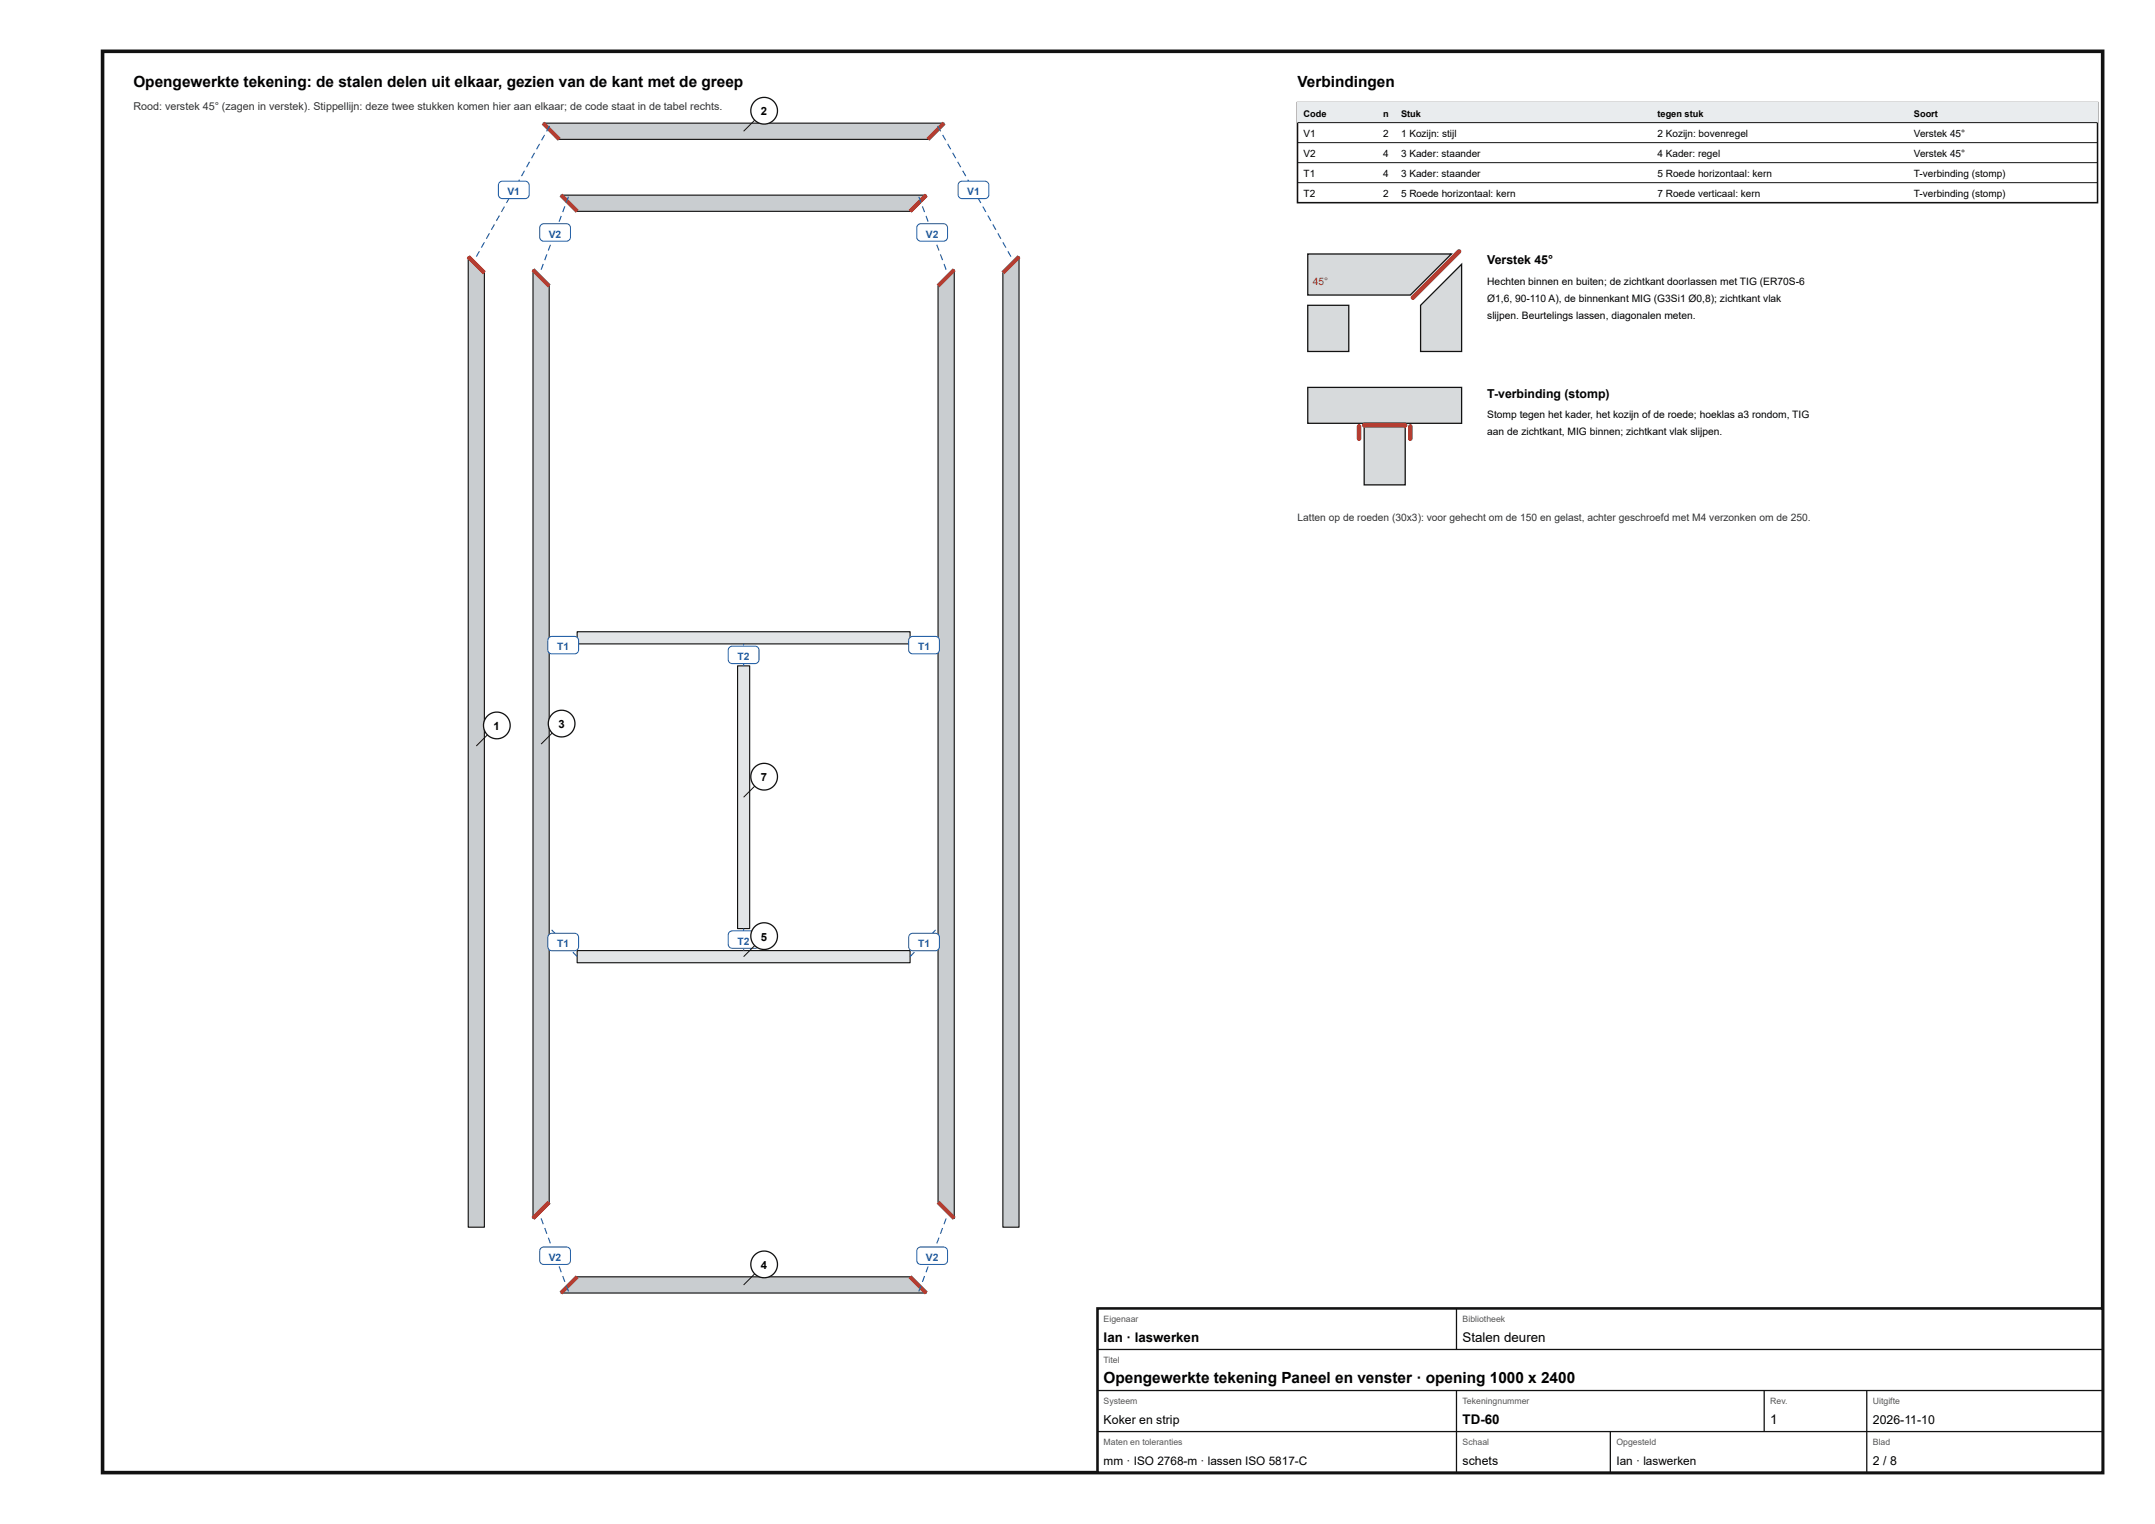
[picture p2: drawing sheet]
<svg xmlns="http://www.w3.org/2000/svg" width="420mm" height="297mm" viewBox="0 0 420 297" stroke-linecap="round" stroke-linejoin="round" font-family="sans-serif">
<path d="M20 10h390v277h-390z" fill="none" stroke="#111" stroke-width=".7" stroke-linecap="butt"/>
<path d="M91.3 50l3.1 3.2v186h-3.1z" fill="#c9cdd0"/>
<path d="M91.3 50l3.1 3.2v186h-3.1z" fill="none" stroke="#111" stroke-width=".22"/>
<path d="M91.3 50l3.1 3.2" fill="none" stroke="#c0392b" stroke-width=".8" stroke-linecap="butt"/>
<path d="M198.7 50v189.2h-3.2v-186z" fill="#c9cdd0"/>
<path d="M198.7 50v189.2h-3.2v-186z" fill="none" stroke="#111" stroke-width=".22"/>
<path d="M198.7 50l-3.2 3.2" fill="none" stroke="#c0392b" stroke-width=".8" stroke-linecap="butt"/>
<path d="M105.9 24h78.2l-3.2 3.2h-71.8z" fill="#c9cdd0"/>
<path d="M105.9 24h78.2l-3.2 3.2h-71.8z" fill="none" stroke="#111" stroke-width=".22"/>
<path d="M105.9 24l3.2 3.2M184.1 24l-3.2 3.2" fill="none" stroke="#c0392b" stroke-width=".8" stroke-linecap="butt"/>
<path d="M103.9 52.6l3.2 3.1v178.6l-3.2 3.2z" fill="#c9cdd0"/>
<path d="M103.9 52.6l3.2 3.1v178.6l-3.2 3.2z" fill="none" stroke="#111" stroke-width=".22"/>
<path d="M103.9 52.6l3.2 3.1M107.1 234.3l-3.2 3.2" fill="none" stroke="#c0392b" stroke-width=".8" stroke-linecap="butt"/>
<path d="M182.9 55.7l3.2-3.1v184.9l-3.2-3.2z" fill="#c9cdd0"/>
<path d="M182.9 55.7l3.2-3.1v184.9l-3.2-3.2z" fill="none" stroke="#111" stroke-width=".22"/>
<path d="M186.1 52.6l-3.2 3.1M182.9 234.3l3.2 3.2" fill="none" stroke="#c0392b" stroke-width=".8" stroke-linecap="butt"/>
<path d="M109.4 252l3.1-3.2h65l3.1 3.2z" fill="#c9cdd0"/>
<path d="M109.4 252l3.1-3.2h65l3.1 3.2z" fill="none" stroke="#111" stroke-width=".22"/>
<path d="M112.5 248.8l-3.1 3.2M177.5 248.8l3.1 3.2" fill="none" stroke="#c0392b" stroke-width=".8" stroke-linecap="butt"/>
<path d="M109.4 38h71.2l-3.1 3.2h-65z" fill="#c9cdd0"/>
<path d="M109.4 38h71.2l-3.1 3.2h-65z" fill="none" stroke="#111" stroke-width=".22"/>
<path d="M109.4 38l3.1 3.2M180.6 38l-3.1 3.2" fill="none" stroke="#c0392b" stroke-width=".8" stroke-linecap="butt"/>
<path d="M112.5 185.3h65v2.3h-65z" fill="#e2e5e7"/>
<path d="M112.5 185.3h65v2.3h-65z" fill="none" stroke="#111" stroke-width=".22"/>
<path d="M112.5 123.1h65v2.4h-65z" fill="#e2e5e7"/>
<path d="M112.5 123.1h65v2.4h-65z" fill="none" stroke="#111" stroke-width=".22"/>
<path d="M143.8 129.8h2.4v51.2h-2.4z" fill="#e2e5e7"/>
<path d="M143.8 129.8h2.4v51.2h-2.4z" fill="none" stroke="#111" stroke-width=".22"/>
<path d="M93.4 48.9l.2 .1-.6 1.1-.2-.1zM94.3 47.2l.2 .1-.5 1-.2-.1zM95.3 45.4l.2 .1-.6 1.1-.2-.1zM96.3 43.7l.2 .1-.6 1-.2-.1zM97.3 41.9l.2 .2-.6 1-.2-.1zM98.3 40.2l.2 .1-.6 1.1-.2-.2zM99.2 38.5l.2 .1-.6 1-.1-.1zM100.2 36.7l.2 .1-.6 1.1-.2-.1zM101.2 35l.2 .1-.6 1-.2-.1zM102.2 33.2l.2 .1-.6 1.1-.2-.1zM103.2 31.5l.1 .1-.5 1-.2-.1zM104.1 29.7l.2 .1-.6 1.1-.2-.1zM105.1 28l.2 .1-.6 1-.2-.1zM106.1 26.2l.2 .2-.6 1-.2-.1zM107.1 24.5l.2 .1-.6 1.1-.2-.2z" fill="#1f5fa8"/>
<path d="M97.4 35.5l.6-.2h4.4a.8 .8 0 0 1 .8 .8v1.8a.8 .8 0 0 1-.8 .8h-4.4a.8 .8 0 0 1-.8-.8v-1.9z" fill="#fff"/>
<path d="M97.4 35.5l.6-.2h4.4a.8 .8 0 0 1 .8 .8v1.8a.8 .8 0 0 1-.8 .8h-4.4a.8 .8 0 0 1-.8-.8v-1.9z" fill="none" stroke="#1f5fa8" stroke-width=".2"/>
<path d="M196.4 49l.2-.1 .6 1.1-.2 .1zM195.5 47.3l.1-.1 .6 1-.2 .1zM194.5 45.5l.2-.1 .6 1.1-.2 .1zM193.5 43.8l.2-.1 .6 1-.2 .1zM192.5 42.1l.2-.2 .6 1.1-.2 .1zM191.5 40.3l.2-.1 .6 1-.2 .2zM190.6 38.6l.2-.1 .5 1-.1 .1zM189.6 36.8l.2-.1 .6 1.1-.2 .1zM188.6 35.1l.2-.1 .6 1-.2 .1zM187.6 33.3l.2-.1 .6 1.1-.2 .1zM186.6 31.6l.2-.1 .6 1-.2 .1zM185.7 29.8l.2-.1 .5 1.1-.1 .1zM184.7 28.1l.2-.1 .6 1-.2 .1zM183.7 26.4l.2-.2 .6 1.1-.2 .1zM182.7 24.6l.2-.1 .6 1-.2 .2z" fill="#1f5fa8"/>
<path d="M187.1 35.5l.5-.2h4.4a.8 .8 0 0 1 .8 .8v1.8a.8 .8 0 0 1-.8 .8h-4.4a.8 .8 0 0 1-.8-.8v-1.9z" fill="#fff"/>
<path d="M187.1 35.5l.5-.2h4.4a.8 .8 0 0 1 .8 .8v1.8a.8 .8 0 0 1-.8 .8h-4.4a.8 .8 0 0 1-.8-.8v-1.9z" fill="none" stroke="#1f5fa8" stroke-width=".2"/>
<path d="M105.4 237.5l.2-.1 .4 1.1-.2 .1zM106.1 239.4l.2-.1 .4 1.1-.2 .1zM106.8 241.2h.2l.4 1.1-.2 .1zM107.5 243.1l.2-.1 .4 1.2h-.2zM108.2 245l.2-.1 .4 1.1-.2 .1zM108.9 246.9l.2-.1 .4 1.1-.2 .1zM109.6 248.7h.2l.4 1.1-.2 .1zM110.3 250.6l.2-.1 .4 1.2h-.2z" fill="#1f5fa8"/>
<path d="M105.5 243.3l.5-.3h4.4a.8 .8 0 0 1 .8 .8v1.8a.8 .8 0 0 1-.8 .8h-4.4a.8 .8 0 0 1-.8-.8l.1-1.9z" fill="#fff"/>
<path d="M105.5 243.3l.5-.3h4.4a.8 .8 0 0 1 .8 .8v1.8a.8 .8 0 0 1-.8 .8h-4.4a.8 .8 0 0 1-.8-.8l.1-1.9z" fill="none" stroke="#1f5fa8" stroke-width=".2"/>
<path d="M105.8 51.4l.2 .1-.4 1.1-.2-.1zM106.5 49.5l.2 .1-.4 1.1h-.2zM107.2 47.7h.2l-.4 1.2-.2-.1zM107.9 45.8l.2 .1-.4 1.1-.2-.1zM108.6 43.9l.2 .1-.4 1.1-.2-.1zM109.3 42l.2 .1-.4 1.1h-.2zM110 40.2h.2l-.4 1.2-.2-.1zM110.7 38.3l.2 .1-.4 1.1-.2-.1z" fill="#1f5fa8"/>
<path d="M105.5 43.8l.5-.2h4.4a.8 .8 0 0 1 .8 .8v1.8a.8 .8 0 0 1-.8 .8h-4.4a.8 .8 0 0 1-.8-.8l.1-2z" fill="#fff"/>
<path d="M105.5 43.8l.5-.2h4.4a.8 .8 0 0 1 .8 .8v1.8a.8 .8 0 0 1-.8 .8h-4.4a.8 .8 0 0 1-.8-.8l.1-2z" fill="none" stroke="#1f5fa8" stroke-width=".2"/>
<path d="M184.4 237.4l.2 .1-.4 1.1-.2-.1zM183.7 239.3l.2 .1-.4 1.1-.2-.1zM183 241.2h.2l-.4 1.2-.2-.1zM182.3 243l.2 .1-.4 1.1h-.2zM181.6 244.9l.2 .1-.4 1.1-.2-.1zM180.9 246.8l.2 .1-.4 1.1-.2-.1zM180.2 248.7h.2l-.4 1.2-.2-.1zM179.5 250.5l.2 .1-.4 1.1h-.2z" fill="#1f5fa8"/>
<path d="M179 243.3l.6-.3h4.4a.8 .8 0 0 1 .8 .8v1.8a.8 .8 0 0 1-.8 .8h-4.4a.8 .8 0 0 1-.8-.8v-1.9z" fill="#fff"/>
<path d="M179 243.3l.6-.3h4.4a.8 .8 0 0 1 .8 .8v1.8a.8 .8 0 0 1-.8 .8h-4.4a.8 .8 0 0 1-.8-.8v-1.9z" fill="none" stroke="#1f5fa8" stroke-width=".2"/>
<path d="M184 51.5l.2-.1 .4 1.1-.2 .1zM183.3 49.6l.2-.1 .4 1.2h-.2zM182.6 47.7h.2l.4 1.1-.2 .1zM181.9 45.9l.2-.1 .4 1.1-.2 .1zM181.2 44l.2-.1 .4 1.1-.2 .1zM180.5 42.1l.2-.1 .4 1.2h-.2zM179.8 40.2h.2l.4 1.1-.2 .1zM179.1 38.4l.2-.1 .4 1.1-.2 .1z" fill="#1f5fa8"/>
<path d="M179 43.8l.6-.2h4.4a.8 .8 0 0 1 .8 .8v1.8a.8 .8 0 0 1-.8 .8h-4.4a.8 .8 0 0 1-.8-.8v-2z" fill="#fff"/>
<path d="M179 43.8l.6-.2h4.4a.8 .8 0 0 1 .8 .8v1.8a.8 .8 0 0 1-.8 .8h-4.4a.8 .8 0 0 1-.8-.8v-2z" fill="none" stroke="#1f5fa8" stroke-width=".2"/>
<path d="M111.6 185.6l.2-.1 .8 .9-.1 .1zM110.3 184.2l.1-.2 .8 .9-.1 .2zM108.9 182.8l.1-.2 .9 .9-.2 .1zM107.5 181.3l.1-.1 .9 .8-.2 .2z" fill="#1f5fa8"/>
<path d="M107.1 182.1l.5-.2h4.4a.8 .8 0 0 1 .8 .8v1.8a.8 .8 0 0 1-.8 .8h-4.4a.8 .8 0 0 1-.8-.8v-2z" fill="#fff"/>
<path d="M107.1 182.1l.5-.2h4.4a.8 .8 0 0 1 .8 .8v1.8a.8 .8 0 0 1-.8 .8h-4.4a.8 .8 0 0 1-.8-.8v-2z" fill="none" stroke="#1f5fa8" stroke-width=".2"/>
<path d="M178.2 185.5l.2 .1-.9 .9-.1-.1zM179.6 184l.1 .2-.8 .9-.1-.2zM181 182.6l.1 .2-.8 .8-.2-.1zM182.4 181.2l.1 .1-.8 .9-.2-.2z" fill="#1f5fa8"/>
<path d="M177.4 182.1l.6-.2h4.4a.8 .8 0 0 1 .8 .8v1.8a.8 .8 0 0 1-.8 .8h-4.4a.8 .8 0 0 1-.8-.8v-2z" fill="#fff"/>
<path d="M177.4 182.1l.6-.2h4.4a.8 .8 0 0 1 .8 .8v1.8a.8 .8 0 0 1-.8 .8h-4.4a.8 .8 0 0 1-.8-.8v-2z" fill="none" stroke="#1f5fa8" stroke-width=".2"/>
<path d="M111.4 124.8l1.1-.6 .1 .2-1.1 .6zM109.7 125.7l1-.6 .1 .2-1 .6zM107.9 126.6l1-.5 .1 .2-1 .5zM107 127.1l.2-.1 .1 .2-.2 .1z" fill="#1f5fa8"/>
<path d="M107.1 124.3l.5-.3h4.4a.8 .8 0 0 1 .8 .8v1.8a.8 .8 0 0 1-.8 .8h-4.4a.8 .8 0 0 1-.8-.8v-1.9z" fill="#fff"/>
<path d="M107.1 124.3l.5-.3h4.4a.8 .8 0 0 1 .8 .8v1.8a.8 .8 0 0 1-.8 .8h-4.4a.8 .8 0 0 1-.8-.8v-1.9z" fill="none" stroke="#1f5fa8" stroke-width=".2"/>
<path d="M177.5 124.2l1.1 .6-.1 .2-1.1-.6zM179.3 125.1l1 .6-.1 .2-1-.6zM181.1 126.1l1 .5-.1 .2-1.1-.5zM182.8 127l.2 .1-.1 .2-.2-.1z" fill="#1f5fa8"/>
<path d="M177.4 124.3l.6-.3h4.4a.8 .8 0 0 1 .8 .8v1.8a.8 .8 0 0 1-.8 .8h-4.4a.8 .8 0 0 1-.8-.8v-1.9z" fill="#fff"/>
<path d="M177.4 124.3l.6-.3h4.4a.8 .8 0 0 1 .8 .8v1.8a.8 .8 0 0 1-.8 .8h-4.4a.8 .8 0 0 1-.8-.8v-1.9z" fill="none" stroke="#1f5fa8" stroke-width=".2"/>
<path d="M144.9 181h.2v1.2h-.2zM144.9 183h.2v1.2h-.2zM144.9 185h.2v.3h-.2z" fill="#1f5fa8"/>
<path d="M142.2 181.7l.6-.3h4.4a.8 .8 0 0 1 .8 .8v1.8a.8 .8 0 0 1-.8 .8h-4.4a.8 .8 0 0 1-.8-.8v-1.9z" fill="#fff"/>
<path d="M142.2 181.7l.6-.3h4.4a.8 .8 0 0 1 .8 .8v1.8a.8 .8 0 0 1-.8 .8h-4.4a.8 .8 0 0 1-.8-.8v-1.9z" fill="none" stroke="#1f5fa8" stroke-width=".2"/>
<path d="M144.9 128.6h.2v1.2h-.2zM144.9 126.6h.2v1.2h-.2zM144.9 125.5h.2v.3h-.2z" fill="#1f5fa8"/>
<path d="M142.2 126.2l.6-.3h4.4a.8 .8 0 0 1 .8 .8v1.8a.8 .8 0 0 1-.8 .8h-4.4a.8 .8 0 0 1-.8-.8v-1.9z" fill="#fff"/>
<path d="M142.2 126.2l.6-.3h4.4a.8 .8 0 0 1 .8 .8v1.8a.8 .8 0 0 1-.8 .8h-4.4a.8 .8 0 0 1-.8-.8v-1.9z" fill="none" stroke="#1f5fa8" stroke-width=".2"/>
<path d="M95.1 143.2l-2.2 2.2" fill="none" stroke="#111" stroke-width=".19"/>
<circle cx="96.9" cy="141.4" r="2.6" fill="#fff"/>
<circle cx="96.9" cy="141.4" r="2.6" fill="none" stroke="#111" stroke-width=".25"/>
<path d="M147.2 23.4l-2.2 2.2" fill="none" stroke="#111" stroke-width=".19"/>
<circle cx="149" cy="21.6" r="2.6" fill="#fff"/>
<circle cx="149" cy="21.6" r="2.6" fill="none" stroke="#111" stroke-width=".25"/>
<path d="M107.7 142.8l-2.2 2.2" fill="none" stroke="#111" stroke-width=".19"/>
<circle cx="109.5" cy="141" r="2.6" fill="#fff"/>
<circle cx="109.5" cy="141" r="2.6" fill="none" stroke="#111" stroke-width=".25"/>
<path d="M147.2 248.2l-2.2 2.2" fill="none" stroke="#111" stroke-width=".19"/>
<circle cx="149" cy="246.4" r="2.6" fill="#fff"/>
<circle cx="149" cy="246.4" r="2.6" fill="none" stroke="#111" stroke-width=".25"/>
<path d="M147.2 184.2l-2.2 2.2" fill="none" stroke="#111" stroke-width=".19"/>
<circle cx="149" cy="182.4" r="2.6" fill="#fff"/>
<circle cx="149" cy="182.4" r="2.6" fill="none" stroke="#111" stroke-width=".25"/>
<path d="M147.2 153.2l-2.2 2.2" fill="none" stroke="#111" stroke-width=".19"/>
<circle cx="149" cy="151.4" r="2.6" fill="#fff"/>
<circle cx="149" cy="151.4" r="2.6" fill="none" stroke="#111" stroke-width=".25"/>
<path d="M253 20h156v19.5h-156z" fill="none" stroke="#111" stroke-width=".3"/>
<path d="M253 20h156v3.9h-156z" fill="#e9ecee"/>
<path d="M253 23.9h156M253 27.8h156M253 31.7h156M253 35.6h156" fill="none" stroke="#111" stroke-width=".19"/>
<path d="M255 49.5h28l-8 8h-20z" fill="#d7dadc"/>
<path d="M255 49.5h28l-8 8h-20z" fill="none" stroke="#111" stroke-width=".25"/>
<path d="M255 59.5h8v9h-8z" fill="#d7dadc"/>
<path d="M255 59.5h8v9h-8z" fill="none" stroke="#111" stroke-width=".25"/>
<path d="M285 51.5v17h-8v-9z" fill="#d7dadc"/>
<path d="M285 51.5v17h-8v-9z" fill="none" stroke="#111" stroke-width=".25"/>
<path d="M284.5 49l-9 9" fill="none" stroke="#c0392b" stroke-width=".9"/>
<path d="M255 75.5h30v7h-30z" fill="#d7dadc"/>
<path d="M255 75.5h30v7h-30z" fill="none" stroke="#111" stroke-width=".25"/>
<path d="M266 82.5h8v12h-8z" fill="#d7dadc"/>
<path d="M266 82.5h8v12h-8z" fill="none" stroke="#111" stroke-width=".25"/>
<path d="M265 83.1v2.4M266 82.9h8M275 83.1v2.4" fill="none" stroke="#c0392b" stroke-width=".9"/>
<path d="M214 255h196v32h-196z" fill="#fff"/>
<path d="M214 255h196v32h-196z" fill="none" stroke="#111" stroke-width=".5"/>
<path d="M284 255v8M214 263h196M214 271h196M214 279h196M284 271v16M314 279v8M344 271v8M364 271v16" fill="none" stroke="#111" stroke-width=".25"/>
<g font-size="3">
<text x="26" y="17">Opengewerkte tekening: de stalen delen uit elkaar, gezien van de kant met de greep</text>
<text x="253" y="17">Verbindingen</text>
<text x="215.2" y="269.6">Opengewerkte tekening Paneel en venster · opening 1000 x 2400</text>
</g>
<g font-size="2.6">
<text x="215.2" y="261.6">Ian · laswerken</text>
<text x="285.2" y="261.6">Stalen deuren</text>
<text x="285.2" y="277.6">TD-60</text>
<text x="345.2" y="277.6">1</text>
</g>
<g font-size="2.4">
<text x="290" y="51.5">Verstek 45°</text>
<text x="290" y="77.5">T-verbinding (stomp)</text>
<text x="215.2" y="277.6">Koker en strip</text>
<text x="365.2" y="277.6">2026-11-10</text>
<text x="285.2" y="285.6">schets</text>
<text x="365.2" y="285.6">2 / 8</text>
</g>
<g font-size="2.3">
<text x="215.2" y="285.6">mm · ISO 2768-m · lassen ISO 5817-C</text>
<text x="315.2" y="285.6">Ian · laswerken</text>
</g>
<g font-size="2.2">
<text x="148.4" y="22.5">2</text>
<text x="96.3" y="142.3">1</text>
<text x="108.9" y="141.9">3</text>
<text x="148.4" y="152.3">7</text>
<text x="148.4" y="183.3">5</text>
<text x="148.4" y="247.3">4</text>
</g>
<text font-size="2.1" fill="#333" x="26" y="21.5">Rood: verstek 45° (zagen in verstek). Stippellijn: deze twee stukken komen hier aan elkaar; de code staat in de tabel rechts.</text>
<g font-size="2" fill="#1f5fa8">
<text x="99" y="38">V1</text>
<text x="188.6" y="38">V1</text>
<text x="107" y="46.3">V2</text>
<text x="180.5" y="46.3">V2</text>
<text x="108.6" y="126.7">T1</text>
<text x="143.8" y="128.6">T2</text>
<text x="179" y="126.7">T1</text>
<text x="108.6" y="184.6">T1</text>
<text x="143.8" y="184.1">T2</text>
<text x="179" y="184.6">T1</text>
<text x="107" y="245.7">V2</text>
<text x="180.5" y="245.7">V2</text>
</g>
<text font-size="2" fill="#c0392b" x="256" y="55.5">45°</text>
<g font-size="2">
<text x="290" y="55.5">Hechten binnen en buiten; de zichtkant doorlassen met TIG (ER70S-6</text>
<text x="290" y="58.8">Ø1,6, 90-110 A), de binnenkant MIG (G3Si1 Ø0,8); zichtkant vlak</text>
<text x="290" y="62.1">slijpen. Beurtelings lassen, diagonalen meten.</text>
<text x="290" y="81.5">Stomp tegen het kader, het kozijn of de roede; hoeklas a3 rondom, TIG</text>
<text x="290" y="84.8">aan de zichtkant, MIG binnen; zichtkant vlak slijpen.</text>
</g>
<text font-size="2" fill="#333" x="253" y="101.5">Latten op de roeden (30x3): voor gehecht om de 150 en gelast, achter geschroefd met M4 verzonken om de 250.</text>
<g font-size="1.9">
<text x="254.2" y="26.6">V1</text>
<text x="269.7" y="26.6">2</text>
<text x="273.2" y="26.6">1 Kozijn: stijl</text>
<text x="323.2" y="26.6">2 Kozijn: bovenregel</text>
<text x="373.2" y="26.6">Verstek 45°</text>
<text x="254.2" y="30.5">V2</text>
<text x="254.2" y="34.4">T1</text>
<text x="269.7" y="30.5">4</text>
<text x="269.7" y="34.4">4</text>
<text x="273.2" y="30.5">3 Kader: staander</text>
<text x="273.2" y="34.4">3 Kader: staander</text>
<text x="323.2" y="30.5">4 Kader: regel</text>
<text x="323.2" y="34.4">5 Roede horizontaal: kern</text>
<text x="373.2" y="30.5">Verstek 45°</text>
<text x="373.2" y="34.4">T-verbinding (stomp)</text>
<text x="254.2" y="38.3">T2</text>
<text x="269.7" y="38.3">2</text>
<text x="273.2" y="38.3">5 Roede horizontaal: kern</text>
<text x="323.2" y="38.3">7 Roede verticaal: kern</text>
<text x="373.2" y="38.3">T-verbinding (stomp)</text>
</g>
<g font-size="1.8">
<text x="254.2" y="22.7">Code</text>
<text x="269.7" y="22.7">n</text>
<text x="273.2" y="22.7">Stuk</text>
<text x="323.2" y="22.7">tegen stuk</text>
<text x="373.2" y="22.7">Soort</text>
</g>
<g font-size="1.7" fill="#555">
<text x="215.2" y="257.6">Eigenaar</text>
<text x="285.2" y="257.6">Bibliotheek</text>
<text x="215.2" y="265.6">Titel</text>
<text x="215.2" y="273.6">Systeem</text>
<text x="285.2" y="273.6">Tekeningnummer</text>
<text x="345.2" y="273.6">Rev.</text>
<text x="365.2" y="273.6">Uitgifte</text>
<text x="215.2" y="281.6">Maten en toleranties</text>
<text x="285.2" y="281.6">Schaal</text>
<text x="315.2" y="281.6">Opgesteld</text>
<text x="365.2" y="281.6">Blad</text>
</g>
</svg>
